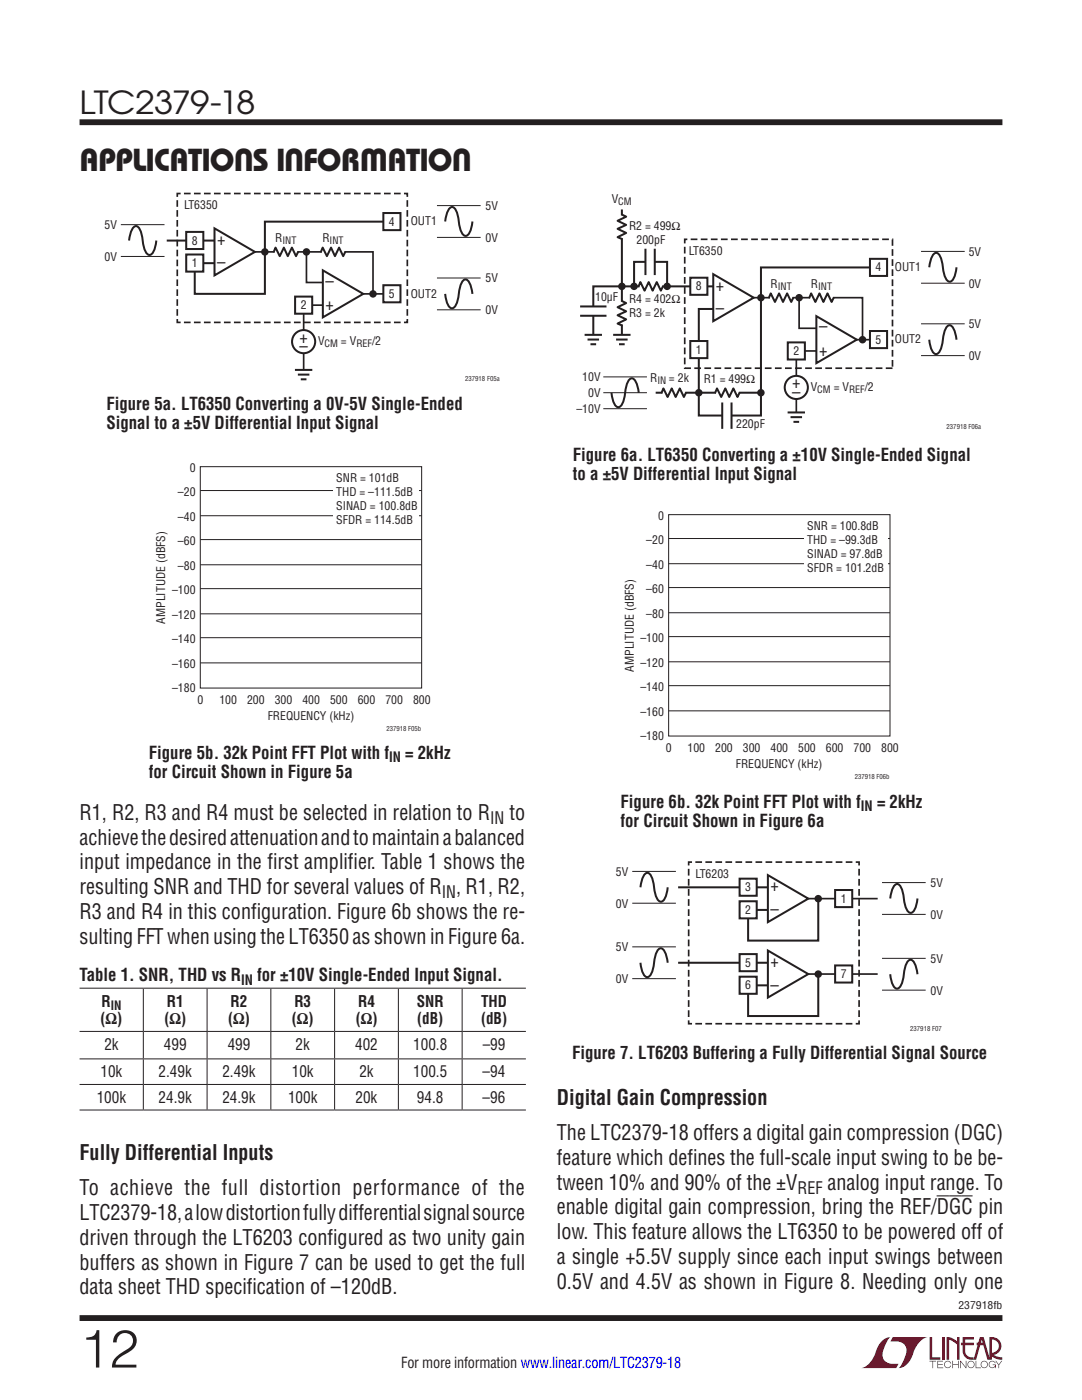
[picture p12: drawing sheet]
<svg xmlns="http://www.w3.org/2000/svg" width="216mm" height="279mm" viewBox="0 0 216 279" stroke-linecap="round" stroke-linejoin="round" font-family="sans-serif">
<g fill="#900126">
<path d="M185.5 266.8h.5v4.1h1.6v.5h-2.1z"/>
<path d="M176.2 267.4l1-.5h.5h-.1a6.2 6.2 0 0 0-1.4 4 2.58 2.58 0 0 0 3.1 1.3l-.5 .8h-6.9a4.9 4.9 0 0 0 3-3.8l.4-.7z"/>
<path d="M178.1 266.9h7a4.9 4.9 0 0 0-3.1 3.7 3.2 3.2 0 0 1-2.7 2.4h.1a6.2 6.2 0 0 0 1.4-4.1 2.58 2.58 0 0 0-3.1-1.2z"/>
<path d="M188 266.8h.5v4.6h-.5z"/>
<path d="M188.9 266.8l1 .2 1.1 .7v-.9h.5v4.6h-.5v-3.1l-1.6-.9v4h-.5z"/>
<path d="M185.5 271.6h1.3v.1h-.6v1.3h-.1v-1.3h-.6z"/>
<path d="M187 271.6h1.2v.1h-1v.5h.9v.2h-.9v.5h1v.1h-1.2z"/>
<path d="M190 271.6h.2v.6h1v-.6h.1v1.4h-.1v-.6h-1v.6h-.2z"/>
<path d="M191.6 271.6h.1l1 1.2v-1.2h.1v1.4l-1.1-1.2v1.2h-.1z"/>
<path d="M194.7 271.6h.1v1.3h.9v.1h-1z"/>
<path d="M198.6 271.6h.2l.5 .7 .5-.7h.2l-.6 .8v.6h-.2v-.6z"/>
<path d="M192.1 266.8h2.2v.5h-1.7v.7h1.7v.5h-1.7v1.1a1.32 1.32 0 0 0 1.7 1.3v.5l1.2-4.6h.8l1.1 4.1v-4.1a1.84 1.84 0 0 1 2.4 1.4 1.84 1.84 0 0 1-1.5 2.2l.8 .4 .9 .1v.5l-1.2-.2-1-.6v-.6a1.34 1.34 0 0 0 1.5-1.2 1.34 1.34 0 0 0-1.4-1.5v4.1h-.9l-.8-2.9h-1.3v-.5h1.2l-.2-.7-1.1 4.1a2.06 2.06 0 0 1-2.7-1.3v-1.6h-.4v-.5h.4z"/>
<path d="M193.2 271.8a.72 .72 0 0 1 1.2 .1 .72 .72 0 0 1-.4 1.1 .72 .72 0 0 1-1-.7h.2a.59 .59 0 0 0 .8 .5 .59 .59 0 0 0 .2-.9 .59 .59 0 0 0-1 .2v.2h-.2z"/>
<path d="M195.9 271.8a.72 .72 0 0 1 1.1 .1 .72 .72 0 0 1-.4 1.1 .72 .72 0 0 1-.9-.7h.1a.59 .59 0 0 0 .8 .5 .59 .59 0 0 0 .2-.9 .59 .59 0 0 0-.9 .2l-.1 .2h-.1z"/>
<path d="M197.5 271.8a.72 .72 0 0 1 1.2 .2h-.2a.59 .59 0 0 0-.9-.1 .59 .59 0 0 0 .1 .9 .59 .59 0 0 0 .9-.4h-.5v-.1h.6v.7h-.1v-.3a.73 .73 0 0 1-1.1 .2 .73 .73 0 0 1 0-1.1z"/>
<path d="M188.6 271.8a.71 .71 0 0 1 1.2 .3h-.1a.59 .59 0 0 0-.9-.3 .59 .59 0 0 0-.1 1 .59 .59 0 0 0 1-.3h.1a.73 .73 0 0 1-1.1 .4 .73 .73 0 0 1-.1-1.1z"/>
</g>
<path d="M15.9 24.4h184.1M15.9 263h184.1" fill="none" stroke="#231f20" stroke-width="1.2" stroke-linecap="butt"/>
<g fill="none" stroke="#231f20" stroke-width=".2">
<path d="M15.9 197.2h89M28.6 197.3v8.5M41.3 197.3v8.5M54 197.3v8.5M66.8 197.3v8.5M79.5 197.3v8.5M92.2 197.3v8.5M15.9 205.8h89M15.9 211.3h89M15.9 216.4h89M28.6 205.9v5.3M28.6 211.4v4.9"/>
<path d="M28.6 216.5v4.9M41.3 205.9v5.3M41.3 211.4v4.9M41.3 216.5v4.9M54 205.9v5.3M54 211.4v4.9M54 216.5v4.9M66.8 205.9v5.3M66.8 211.4v4.9M66.8 216.5v4.9M79.5 205.9v5.3M79.5 211.4v4.9"/>
<path d="M79.5 216.5v4.9M92.2 205.9v5.3M92.2 211.4v4.9M92.2 216.5v4.9M15.9 221.5h89"/>
</g>
<path d="M142.5 57.2h-24.1v9.7" fill="none" stroke="#231f20" stroke-width=".4"/>
<g fill="#231f20">
<circle cx="151.8" cy="59.4" r=".75"/>
<circle cx="159.5" cy="59.4" r=".75"/>
<circle cx="172.1" cy="67.8" r=".75"/>
</g>
<path d="M136.6 47.8h41.5v25.7h-41.5z" fill="none" stroke="#231f20" stroke-width=".34" stroke-dasharray="1.3 .7" stroke-linecap="butt"/>
<path d="M175.9 53.4h-24.1v25h-21M142.7 61.7h-3.3v16.7" fill="none" stroke="#231f20" stroke-width=".4"/>
<path d="M147.8 59.4h24.3v8.3M159.5 59.5v6h4.1M163.6 70h-4.7v13.8M168.7 67.8h7.1" fill="none" stroke="#231f20" stroke-width=".34"/>
<path d="M137.7 55.4h3.5v3.4h-3.5z" fill="#fff"/>
<path d="M137.7 55.4h3.5v3.4h-3.5z" fill="none" stroke="#231f20" stroke-width=".4"/>
<path d="M173.6 51.7h3.4v3.4h-3.4z" fill="#fff"/>
<path d="M173.6 51.7h3.4v3.4h-3.4z" fill="none" stroke="#231f20" stroke-width=".4"/>
<path d="M173.6 66.1h3.4v3.4h-3.4z" fill="#fff"/>
<path d="M173.6 66.1h3.4v3.4h-3.4z" fill="none" stroke="#231f20" stroke-width=".4"/>
<path d="M157.2 68.3h3.4v3.4h-3.4z" fill="#fff"/>
<path d="M157.2 68.3h3.4v3.4h-3.4z" fill="none" stroke="#231f20" stroke-width=".4"/>
<path d="M137.7 68.1h3.5v3.4h-3.5z" fill="#fff"/>
<path d="M137.7 68.1h3.5v3.4h-3.5z" fill="none" stroke="#231f20" stroke-width=".4"/>
<circle cx="158.9" cy="77.3" r="2.31" fill="#fff"/>
<g fill="none" stroke="#231f20" stroke-width=".4">
<path d="M157.2 82.3h3.4M157.7 83.3h2.3M158.3 84.2h1.2"/>
<circle cx="158.9" cy="77.3" r="2.31"/>
</g>
<path d="M158.9 82.3v2.1" fill="none" stroke="#fff" stroke-width=".92" stroke-linecap="butt"/>
<path d="M142.3 54.7l8.1 4.7-8.1 4.7z" fill="#fff"/>
<path d="M142.3 54.7l8.1 4.7-8.1 4.7z" fill="none" stroke="#231f20" stroke-width=".4"/>
<path d="M162.9 63.1l8.1 4.7-8.1 4.7z" fill="#fff"/>
<path d="M158.3 59.3l-.4 1-.8-1.7-.9 1.7-.7-1.7-.9 1.7-.8-1.7-.4 .9M166.4 59.3l-.5 1-.8-1.7-.8 1.7-.8-1.7-.8 1.7-.8-1.7-.5 .9M136.9 78.3l-.4 .9-.9-1.7-.8 1.7-.8-1.7-.8 1.7-.8-1.7-.4 1M147.6 78.3l-.4 .9-.9-1.7-.8 1.7-.8-1.7-.8 1.7-.8-1.7-.4 1M162.9 63.1l8.1 4.7-8.1 4.7z" fill="none" stroke="#231f20" stroke-width=".4"/>
<path d="M153.6 59.4h4.6M161.6 59.4h4.6M132.2 78.4h4.5M142.9 78.4h4.5" fill="none" stroke="#fff" stroke-width=".67" stroke-linecap="butt"/>
<g fill="#231f20">
<circle cx="139.4" cy="78.4" r=".75"/>
<circle cx="151.8" cy="78.4" r=".75"/>
<circle cx="124.1" cy="57.2" r=".75"/>
</g>
<g fill="none" stroke="#231f20" stroke-width=".4">
<path d="M124 42.8l.9 .4-1.7 .9 1.7 .8-1.7 .8 1.7 .8-1.7 .8 1 .4M124.1 41.8v26M115.8 61.2h5.2M115.8 63h5.2M116.7 66.8h3.4M117.2 67.8h2.3M117.8 68.7h1.2M122.3 66.8h3.5M122.9 67.8h2.3M123.5 68.7h1.1M124 60l.9 .5-1.7 .8 1.7 .8-1.7 .8 1.7 .8-1.7 .9 1 .4M151.8 78.4v4.5h-12.4v-4.3"/>
<path d="M144.1 80.3v5.3M146 80.3v5.3"/>
</g>
<path d="M124.1 43v4.5M118.4 61.2v1.8M124.1 60.2v4.6M144.1 82.9h1.9" fill="none" stroke="#fff" stroke-width=".67" stroke-linecap="butt"/>
<path d="M118.4 66.8v2.1M124.1 66.8v2.1" fill="none" stroke="#fff" stroke-width=".92" stroke-linecap="butt"/>
<g fill="#231f20">
<circle cx="126.5" cy="57.1" r=".75"/>
<circle cx="133.1" cy="57.1" r=".75"/>
</g>
<path d="M126.5 56.9v-4.6h6.6v5M128.8 49.6v5.3M130.6 49.6v5.3M132.3 57.1l-.4 .9-.9-1.7-.8 1.7-.8-1.7-.8 1.7-.8-1.7-.4 1M185.4 53.3a4.2 4.2 0 0 1 1.1-2.7l.3-.1a1.93 1.93 0 0 1 1.2 1.8 6.7 6.7 0 0 0 1.2 3.8l.3 .1a1.92 1.92 0 0 0 1.2-1.8l.2-1.1M122 78.4a4 4 0 0 0 1 2.8l.4 .1a1.94 1.94 0 0 0 1.2-1.9 6.9 6.9 0 0 1 1.1-3.8l.4-.1a1.98 1.98 0 0 1 1.2 1.8l.2 1.1M185.4 67.8a4 4 0 0 0 1 2.8l.4 .1a1.94 1.94 0 0 0 1.2-1.9 6.9 6.9 0 0 1 1.1-3.8l.4-.1a1.98 1.98 0 0 1 1.2 1.9l.2 1" fill="none" stroke="#231f20" stroke-width=".4"/>
<path d="M127.6 57.2h4.5M128.8 52.3h1.8" fill="none" stroke="#fff" stroke-width=".67" stroke-linecap="butt"/>
<g fill="none" stroke="#231f20" stroke-width=".2">
<path d="M183.8 56.5h8.7M183.8 50.2h8.7M120.4 78.4h8.7M120.4 75.2h8.7M183.8 71h8.7M183.8 64.6h8.7M120.4 81.6h8.7M133.4 107.5h44.2M133.4 112.5h44.2M133.4 117.3h44.2M133.4 122.3h44.2M133.4 127.1h44.2"/>
<path d="M133.4 132.1h44.2M133.4 136.8h44.2M133.4 141.9h44.2"/>
</g>
<path d="M160.4 103.2h16.6v11.9h-16.6z" fill="#fff"/>
<path d="M133.4 102.7h44.2v44.2h-44.2z" fill="none" stroke="#231f20" stroke-width=".2"/>
<circle cx="163.3" cy="179.3" r=".75" fill="#231f20"/>
<path d="M138.1 172.1h-.7v.6M159 179.3h16.1M170.8 172.1h.6v.6M137.4 203.6v.7h.7M171.4 203.6v.7h-.6" fill="none" stroke="#231f20" stroke-width=".34"/>
<path d="M138.8 172.1h31.6M171.4 173.4v29.9M137.4 203v-29.9M170.1 204.3h-31.7" fill="none" stroke="#231f20" stroke-width=".34" stroke-dasharray="1.3 .7" stroke-linecap="butt"/>
<path d="M135.3 177.1h18.4M163.3 179.4v8.3h-14v-6.1h4.6M177.6 179.3a4.2 4.2 0 0 1 1.1-2.8l.3-.1a1.93 1.93 0 0 1 1.2 1.9 6.7 6.7 0 0 0 1.2 3.8l.3 .1a1.92 1.92 0 0 0 1.2-1.8l.2-1.1M127.8 192.1a4 4 0 0 0 1 2.8l.4 .1a1.94 1.94 0 0 0 1.1-1.8 6.9 6.9 0 0 1 1.2-3.8l.3-.2a1.98 1.98 0 0 1 1.3 1.9l.1 1M177.6 194.4a4 4 0 0 0 1 2.8l.4 .1a1.94 1.94 0 0 0 1.2-1.8 6.9 6.9 0 0 1 1.1-3.8l.4-.2a1.98 1.98 0 0 1 1.2 1.9l.2 1" fill="none" stroke="#231f20" stroke-width=".4"/>
<path d="M176 176.1h8.7M126.2 195.3h8.7M126.2 189h8.7M176 197.6h8.7M176 191.3h8.7M176 182.5h8.7" fill="none" stroke="#231f20" stroke-width=".2"/>
<path d="M147.6 175.4h3.4v3.4h-3.4z" fill="#fff"/>
<path d="M147.6 175.4h3.4v3.4h-3.4z" fill="none" stroke="#231f20" stroke-width=".4"/>
<path d="M166.6 177.6h3.5v3.4h-3.5z" fill="#fff"/>
<path d="M166.6 177.6h3.5v3.4h-3.5z" fill="none" stroke="#231f20" stroke-width=".4"/>
<path d="M147.6 179.9h3.4v3.4h-3.4z" fill="#fff"/>
<path d="M147.6 179.9h3.4v3.4h-3.4z" fill="none" stroke="#231f20" stroke-width=".4"/>
<path d="M153.2 174.6l8.1 4.7-8.1 4.7z" fill="#fff"/>
<path d="M127.8 177.1a4.2 4.2 0 0 1 1-2.8l.4-.1a1.93 1.93 0 0 1 1.2 1.8 6.7 6.7 0 0 0 1.1 3.8l.4 .2a1.92 1.92 0 0 0 1.2-1.9l.1-1M153.2 174.6l8.1 4.7-8.1 4.7z" fill="none" stroke="#231f20" stroke-width=".4"/>
<path d="M126.2 173.9h8.7M126.2 180.3h8.7" fill="none" stroke="#231f20" stroke-width=".2"/>
<circle cx="163.3" cy="194.4" r=".75" fill="#231f20"/>
<path d="M135.3 192.1h18.4M163.3 194.5v8.3h-14v-6.2h4.6" fill="none" stroke="#231f20" stroke-width=".4"/>
<path d="M159 194.4h16.1" fill="none" stroke="#231f20" stroke-width=".34"/>
<path d="M147.6 190.4h3.4v3.4h-3.4z" fill="#fff"/>
<path d="M147.6 190.4h3.4v3.4h-3.4z" fill="none" stroke="#231f20" stroke-width=".4"/>
<path d="M166.6 192.7h3.5v3.4h-3.5z" fill="#fff"/>
<path d="M166.6 192.7h3.5v3.4h-3.5z" fill="none" stroke="#231f20" stroke-width=".4"/>
<path d="M147.6 194.9h3.4v3.4h-3.4z" fill="#fff"/>
<path d="M147.6 194.9h3.4v3.4h-3.4z" fill="none" stroke="#231f20" stroke-width=".4"/>
<path d="M153.2 189.7l8.1 4.7-8.1 4.7z" fill="#fff"/>
<path d="M153.2 189.7l8.1 4.7-8.1 4.7z" fill="none" stroke="#231f20" stroke-width=".4"/>
<g fill="#231f20">
<circle cx="52.8" cy="50.3" r=".75"/>
<circle cx="61.1" cy="50.3" r=".75"/>
<circle cx="74.4" cy="58.7" r=".75"/>
</g>
<path d="M36 38.6h-.6v.7M80.6 38.6h.7v.7M48.6 50.3h25.8v8.2M61.1 50.4v6h4M70.2 58.6h8.5M35.4 63.7v.6h.6M65.1 60.9h-4.5v13.7M81.3 63.7v.6h-.7" fill="none" stroke="#231f20" stroke-width=".34"/>
<path d="M36.7 38.6h43.6M81.3 39.9v23.4M35.4 63v-23.4M79.9 64.3h-43.5" fill="none" stroke="#231f20" stroke-width=".34" stroke-dasharray="1.3 .7" stroke-linecap="butt"/>
<path d="M33.3 48h9.9M78.8 44.2h-25.9v14.4h-14v-6.1h4.6M88.8 44.2a4.2 4.2 0 0 1 1.1-2.8l.3-.1a1.93 1.93 0 0 1 1.2 1.9 6.7 6.7 0 0 0 1.2 3.8l.3 .1a1.92 1.92 0 0 0 1.2-1.9l.2-1M88.8 58.7a4 4 0 0 0 1 2.7l.4 .1a1.94 1.94 0 0 0 1.2-1.8 6.9 6.9 0 0 1 1.1-3.8l.4-.1a1.98 1.98 0 0 1 1.2 1.8l.2 1.1" fill="none" stroke="#231f20" stroke-width=".4"/>
<path d="M87.2 55.5h8.7M87.2 47.4h8.7M87.2 41h8.7M87.2 61.8h8.7" fill="none" stroke="#231f20" stroke-width=".2"/>
<path d="M37.2 46.3h3.4v3.4h-3.4z" fill="#fff"/>
<path d="M37.2 46.3h3.4v3.4h-3.4z" fill="none" stroke="#231f20" stroke-width=".4"/>
<path d="M76.5 42.5h3.4v3.4h-3.4z" fill="#fff"/>
<path d="M76.5 42.5h3.4v3.4h-3.4z" fill="none" stroke="#231f20" stroke-width=".4"/>
<path d="M76.5 56.9h3.4v3.4h-3.4z" fill="#fff"/>
<path d="M76.5 56.9h3.4v3.4h-3.4z" fill="none" stroke="#231f20" stroke-width=".4"/>
<path d="M58.9 59.2h3.4v3.4h-3.4z" fill="#fff"/>
<path d="M58.9 59.2h3.4v3.4h-3.4z" fill="none" stroke="#231f20" stroke-width=".4"/>
<path d="M37.2 50.8h3.4v3.4h-3.4z" fill="#fff"/>
<path d="M37.2 50.8h3.4v3.4h-3.4z" fill="none" stroke="#231f20" stroke-width=".4"/>
<circle cx="60.6" cy="68.2" r="2.31" fill="#fff"/>
<g fill="none" stroke="#231f20" stroke-width=".4">
<path d="M58.9 73.8h3.4M59.4 74.8h2.3M60 75.7h1.1"/>
<circle cx="60.6" cy="68.2" r="2.31"/>
</g>
<path d="M60.6 73.8v2.1" fill="none" stroke="#fff" stroke-width=".92" stroke-linecap="butt"/>
<path d="M42.8 45.6l8.1 4.7-8.1 4.7z" fill="#fff"/>
<path d="M42.8 45.6l8.1 4.7-8.1 4.7z" fill="none" stroke="#231f20" stroke-width=".4"/>
<path d="M64.4 54l8.1 4.6-8.1 4.7z" fill="#fff"/>
<path d="M25.8 48a4.2 4.2 0 0 1 1-2.8l.3-.1a1.93 1.93 0 0 1 1.2 1.9 6.7 6.7 0 0 0 1.2 3.8l.3 .1a1.92 1.92 0 0 0 1.2-1.9l.2-1M59.5 50.2l-.4 .9-.9-1.7-.8 1.7-.8-1.7-.8 1.7-.8-1.7-.4 1M64.4 54l8.1 4.6-8.1 4.7zM68.9 50.2l-.4 .9-.8-1.7-.9 1.7-.7-1.7-.9 1.7-.8-1.7-.4 1" fill="none" stroke="#231f20" stroke-width=".4"/>
<path d="M54.8 50.3h4.5M64.2 50.3h4.6" fill="none" stroke="#fff" stroke-width=".67" stroke-linecap="butt"/>
<path d="M24.1 51.2h8.7M24.1 44.8h8.7M40 93.1h44.1v44.2h-44.1zM40 97.9h44.1M40 102.9h44.1M40 107.7h44.1M40 112.7h44.1M40 117.5h44.1M40 122.5h44.1M40 127.3h44.1M40 132.3h44.1" fill="none" stroke="#231f20" stroke-width=".2"/>
<path d="M66.4 93.6h17.2v11.9h-17.2z" fill="#fff"/>
<text font-size="10.6" fill="#231f20" x="15.9" y="272.9">12</text>
<g font-size="6.3" fill="#231f20">
<text x="15.9" y="22.8">LTC2379-18</text>
<text x="15.9" y="34.1">APPLICATIONS INFORMATION</text>
</g>
<g font-size="4.2" fill="#231f20">
<text x="15.9" y="163.6">R1, R2, R3 and R4 must be selected in relation to R</text>
<text x="101.6" y="163.6">to</text>
<text x="15.9" y="168.6">achieve the desired attenuation and to maintain a balanced</text>
<text x="15.9" y="173.5">input impedance in the first amplifier. Table 1 shows the</text>
<text x="15.9" y="178.5">resulting SNR and THD for several values of R , R1, R2,</text>
<text x="15.9" y="183.4">R3 and R4 in this configuration. Figure 6b shows the re-</text>
<text x="15.9" y="188.3">sulting FFT when using theLT6350as shown in Figure6a.</text>
<text x="111.1" y="220.5">Digital Gain Compression</text>
<text x="111.1" y="227.5">The LTC2379-18 offers a digital gain compression (DGC)</text>
<text x="15.9" y="231.5">Fully Differential Inputs</text>
<text x="111.1" y="232.5">feature which defines the full-scale input swing to be be-</text>
<text x="15.9" y="238.6">To achieve the full distortion performance of the</text>
<text x="111.1" y="237.4">tween 10% and 90% of the ±V</text>
<text x="165.1" y="237.4">analog input range. To</text>
<text x="15.9" y="243.5">LTC2379‑18, alow distortion fully differential signal source</text>
<text x="111.1" y="242.4">enable digital gain compression, bring the REF/DGC pin</text>
<text x="15.9" y="248.4">driven through the LT6203 configured as two unity gain</text>
<text x="111.1" y="247.3">low. This feature allows the LT6350 to be powered off of</text>
<text x="15.9" y="253.4">buffers as shown in Figure 7 can be used to get the full</text>
<text x="111.1" y="252.2">a single +5.5V supply since each input swings between</text>
<text x="111.1" y="257.2">0.5V and 4.5V as shown in Figure 8. Needing only one</text>
<text x="15.9" y="258.3">data sheet THD specification of –120dB.</text>
</g>
<g font-size="3.5" fill="#231f20">
<text x="21.2" y="81.8">Figure 5a. LT6350 Converting a 0V-5V Single-Ended</text>
<text x="21.2" y="85.7">Signal to a ±5V Differential Input Signal</text>
<text x="114.3" y="92">Figure 6a. LT6350 Converting a ±10V Single-Ended Signal</text>
<text x="114.3" y="95.9">to a ±5V Differential Input Signal</text>
<text x="29.7" y="151.4">Figure 5b. 32k Point FFT Plot with f</text>
<text x="29.7" y="155.3">for Circuit Shown in Figure 5a</text>
<text x="80.9" y="151.4">= 2kHz</text>
<text x="123.8" y="161.2">Figure 6b. 32k Point FFT Plot with f</text>
<text x="175" y="161.2">= 2kHz</text>
<text x="123.8" y="165.1">for Circuit Shown in Figure 6a</text>
<text x="15.9" y="195.8">Table 1. SNR, THD vs R</text>
<text x="51.3" y="195.8">for ±10V Single-Ended Input Signal.</text>
<text x="114.1" y="211.4">Figure 7. LT6203 Buffering a Fully Differential Signal Source</text>
</g>
<g font-size="3.4" fill="#231f20">
<text x="43.3" y="48.8">+</text>
<text x="43.3" y="53.6">–</text>
<text x="65" y="57.2">–</text>
<text x="142.9" y="58">+</text>
<text x="65" y="61.9">+</text>
<text x="142.9" y="62.7">–</text>
<text x="59.7" y="68.4">+</text>
<text x="59.8" y="70.2">–</text>
<text x="163.4" y="66.4">–</text>
<text x="163.4" y="71.1">+</text>
<text x="158.1" y="77.5">+</text>
<text x="158.1" y="79.4">–</text>
<text x="97.8" y="164.5">IN</text>
<text x="88.1" y="179.3">IN</text>
<text x="153.8" y="177.9">+</text>
<text x="153.8" y="182.6">–</text>
<text x="153.8" y="193">+</text>
<text x="153.8" y="197.7">–</text>
<text x="159.1" y="238.3">REF</text>
</g>
<g font-size="3.2" fill="#231f20">
<text x="20.2" y="200.9">R</text>
<text x="33.3" y="200.9">R1</text>
<text x="46" y="200.9">R2</text>
<text x="58.7" y="200.9">R3</text>
<text x="71.5" y="200.9">R4</text>
<text x="83.2" y="200.9">SNR</text>
<text x="96" y="200.9">THD</text>
<text x="20.1" y="204.4">(Ω)</text>
<text x="20.8" y="209.5">2k</text>
<text x="32.7" y="209.5">499</text>
<text x="32.8" y="204.4">(Ω)</text>
<text x="45.4" y="209.5">499</text>
<text x="45.5" y="204.4">(Ω)</text>
<text x="58.3" y="204.4">(Ω)</text>
<text x="59" y="209.5">2k</text>
<text x="70.9" y="209.5">402</text>
<text x="71" y="204.4">(Ω)</text>
<text x="82.5" y="209.5">100.8</text>
<text x="83.3" y="204.4">(dB)</text>
<text x="96" y="204.4">(dB)</text>
<text x="96.3" y="209.5">–99</text>
<text x="20.1" y="215">10k</text>
<text x="31.6" y="215">2.49k</text>
<text x="44.4" y="215">2.49k</text>
<text x="58.2" y="215">10k</text>
<text x="71.7" y="215">2k</text>
<text x="82.5" y="215">100.5</text>
<text x="96.3" y="215">–94</text>
<text x="19.3" y="220.1">100k</text>
<text x="31.6" y="220.1">24.9k</text>
<text x="44.4" y="220.1">24.9k</text>
<text x="57.5" y="220.1">100k</text>
<text x="70.9" y="220.1">20k</text>
<text x="83.2" y="220.1">94.8</text>
<text x="96.3" y="220.1">–96</text>
</g>
<text font-size="3" fill="#231f20" x="80.1" y="273.1">For more information www.linear.com/LTC2379-18</text>
<g font-size="2.8" fill="#231f20">
<text x="77.7" y="152.1">IN</text>
<text x="171.8" y="161.9">IN</text>
<text x="48.1" y="196.5">IN</text>
</g>
<text font-size="2.5" fill="#231f20" x="22.1" y="201.5">IN</text>
<g font-size="2.3" fill="#231f20">
<text x="36.7" y="41.8">LT6350</text>
<text x="96.9" y="41.9">5V</text>
<text x="122.1" y="40.5">V</text>
<text x="20.8" y="45.7">5V</text>
<text x="77.6" y="45">4</text>
<text x="82" y="44.9">OUT1</text>
<text x="125.5" y="46">R2 = 499Ω</text>
<text x="20.8" y="52.1">0V</text>
<text x="38.3" y="48.8">8</text>
<text x="38.3" y="53.3">1</text>
<text x="54.9" y="48.3">R</text>
<text x="64.3" y="48.3">R</text>
<text x="96.9" y="48.3">0V</text>
<text x="127" y="48.7">200pF</text>
<text x="137.4" y="50.9">LT6350</text>
<text x="193.3" y="51.1">5V</text>
<text x="77.6" y="59.4">5</text>
<text x="82" y="59.4">OUT2</text>
<text x="96.9" y="56.4">5V</text>
<text x="118.8" y="60">10µF</text>
<text x="138.9" y="57.9">8</text>
<text x="153.7" y="57.4">R</text>
<text x="161.8" y="57.4">R</text>
<text x="174.7" y="54.2">4</text>
<text x="178.6" y="54.1">OUT1</text>
<text x="193.3" y="57.4">0V</text>
<text x="60" y="61.7">2</text>
<text x="96.9" y="62.7">0V</text>
<text x="125.5" y="63.2">R3 = 2k</text>
<text x="125.5" y="60.5">R4 = 402Ω</text>
<text x="193.3" y="65.5">5V</text>
<text x="63.5" y="68.8">V</text>
<text x="68" y="68.8">= V</text>
<text x="74.2" y="68.8">/2</text>
<text x="138.9" y="70.6">1</text>
<text x="158.3" y="70.9">2</text>
<text x="174.7" y="68.6">5</text>
<text x="178.6" y="68.5">OUT2</text>
<text x="193.3" y="71.9">0V</text>
<text x="116.2" y="76.1">10V</text>
<text x="129.8" y="76.2">R</text>
<text x="133.5" y="76.2">= 2k</text>
<text x="140.4" y="76.5">R1 = 499Ω</text>
<text x="161.8" y="78">V</text>
<text x="166.3" y="78">= V</text>
<text x="172.5" y="78">/2</text>
<text x="115" y="82.5">–10V</text>
<text x="117.4" y="79.3">0V</text>
<text x="146.9" y="85.4">220pF</text>
<text x="37.9" y="94.1">0</text>
<text x="35.5" y="99">–20</text>
<text x="67.1" y="96.2">SNR = 101dB</text>
<text x="67.1" y="99">THD = –111.5dB</text>
<text x="67.1" y="101.8">SINAD = 100.8dB</text>
<text x="35.5" y="103.9">–40</text>
<text x="67.1" y="104.6">SFDR = 114.5dB</text>
<text x="131.3" y="103.7">0</text>
<text x="161.1" y="105.7">SNR = 100.8dB</text>
<text x="35.5" y="108.8">–60</text>
<text x="35.5" y="113.7">–80</text>
<text x="129" y="113.5">–40</text>
<text x="129" y="108.6">–20</text>
<text x="161.1" y="108.5">THD = –99.3dB</text>
<text x="161.1" y="111.4">SINAD = 97.8dB</text>
<text x="34.3" y="118.6">–100</text>
<text x="129" y="118.4">–60</text>
<text x="161.1" y="114.2">SFDR = 101.2dB</text>
<text x="33" y="124.5" transform="rotate(-90 33 124.5)">AMPLITUDE (dBFS)</text>
<text x="34.3" y="123.5">–120</text>
<text x="129" y="123.3">–80</text>
<text x="34.3" y="128.4">–140</text>
<text x="127.8" y="128.2">–100</text>
<text x="34.3" y="133.3">–160</text>
<text x="126.4" y="134" transform="rotate(-90 126.4 134)">AMPLITUDE (dBFS)</text>
<text x="127.8" y="133.1">–120</text>
<text x="127.8" y="138">–140</text>
<text x="34.3" y="138.2">–180</text>
<text x="39.4" y="140.5">0</text>
<text x="43.8" y="140.5">100</text>
<text x="49.3" y="140.5">200</text>
<text x="53.4" y="143.7">FREQUENCY (kHz)</text>
<text x="54.8" y="140.5">300</text>
<text x="60.3" y="140.5">400</text>
<text x="65.9" y="140.5">500</text>
<text x="71.4" y="140.5">600</text>
<text x="76.9" y="140.5">700</text>
<text x="82.4" y="140.5">800</text>
<text x="127.8" y="142.9">–160</text>
<text x="127.8" y="147.8">–180</text>
<text x="132.8" y="150">0</text>
<text x="137.2" y="150">100</text>
<text x="142.7" y="150">200</text>
<text x="146.8" y="153.3">FREQUENCY (kHz)</text>
<text x="148.2" y="150">300</text>
<text x="153.8" y="150">400</text>
<text x="159.3" y="150">500</text>
<text x="164.8" y="150">600</text>
<text x="170.3" y="150">700</text>
<text x="175.8" y="150">800</text>
<text x="122.9" y="174.8">5V</text>
<text x="138.8" y="175.2">LT6203</text>
<text x="148.7" y="177.9">3</text>
<text x="185.7" y="177">5V</text>
<text x="122.9" y="181.2">0V</text>
<text x="148.7" y="182.4">2</text>
<text x="167.8" y="180.1">1</text>
<text x="185.7" y="183.4">0V</text>
<text x="122.9" y="189.9">5V</text>
<text x="122.9" y="196.2">0V</text>
<text x="148.7" y="192.9">5</text>
<text x="148.7" y="197.4">6</text>
<text x="167.8" y="195.2">7</text>
<text x="185.7" y="192.2">5V</text>
<text x="185.7" y="198.5">0V</text>
</g>
<text font-size="2.1" fill="#231f20" x="191.2" y="261.2">237918fb</text>
<g font-size="2" fill="#231f20">
<text x="123.4" y="41">CM</text>
<text x="56.4" y="48.8">INT</text>
<text x="65.8" y="48.8">INT</text>
<text x="155.2" y="57.9">INT</text>
<text x="163.2" y="57.9">INT</text>
<text x="64.8" y="69.3">CM</text>
<text x="71.1" y="69.3">REF</text>
<text x="131.2" y="76.7">IN</text>
<text x="163.1" y="78.5">CM</text>
<text x="169.4" y="78.5">REF</text>
</g>
<g font-size="1.3" fill="#231f20">
<text x="92.8" y="75.9">237918 F05a</text>
<text x="188.9" y="85.5">237918 F06a</text>
<text x="77.1" y="145.9">237918 F05b</text>
<text x="170.5" y="155.4">237918 F06b</text>
<text x="181.6" y="205.7">237918 F07</text>
</g>
</svg>
